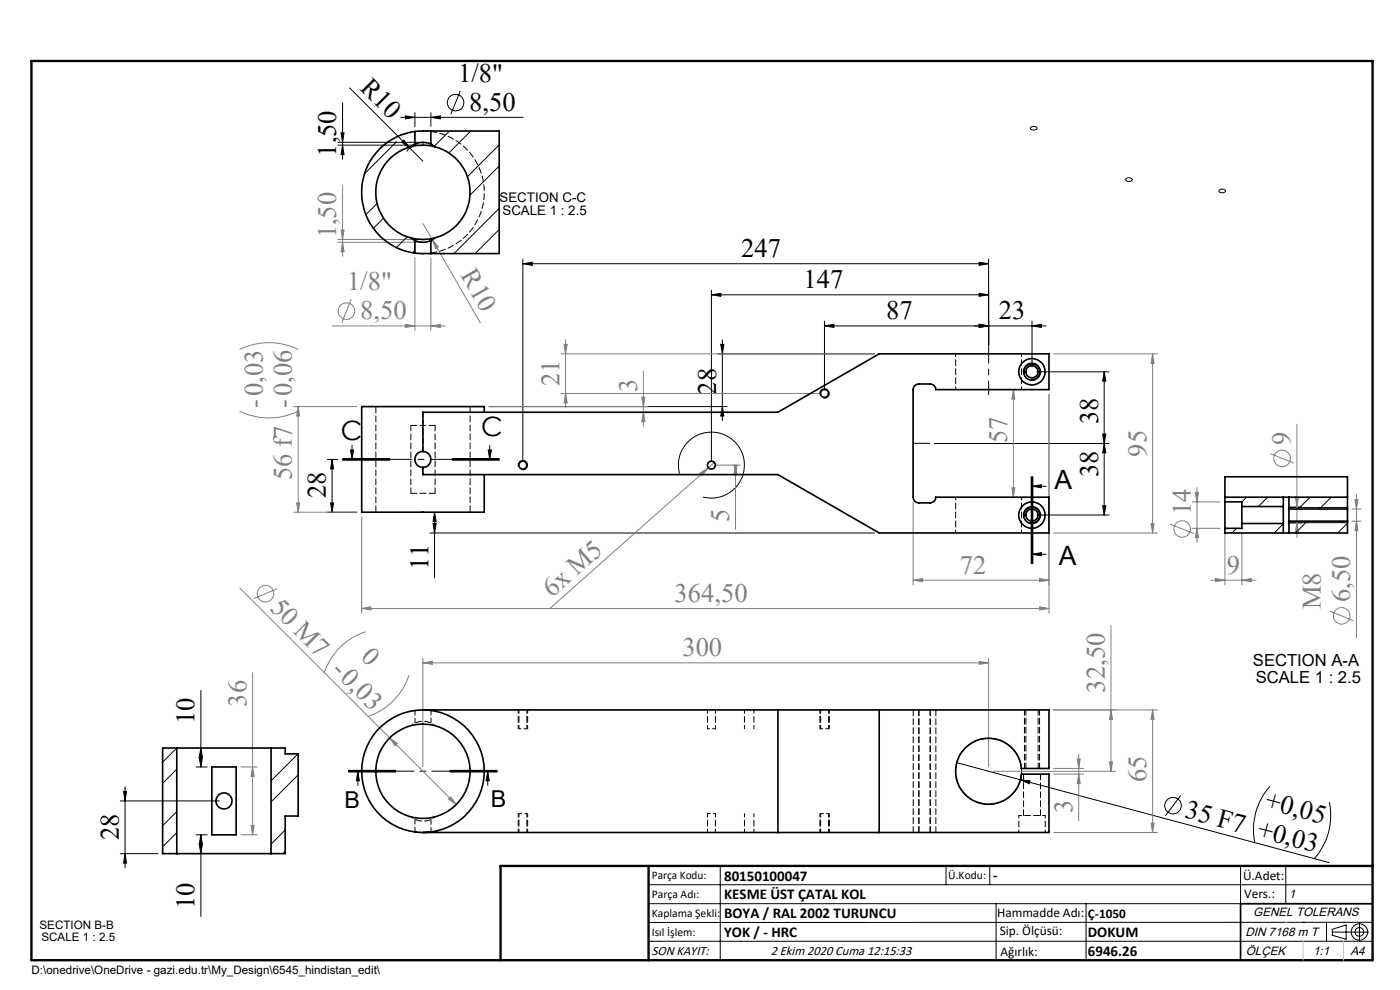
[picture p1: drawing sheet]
<svg xmlns="http://www.w3.org/2000/svg" width="297mm" height="210mm" viewBox="0 0 297 210" stroke-linecap="round" stroke-linejoin="round" font-family="sans-serif">
<g fill="none" stroke="#808080" stroke-width=".21">
<path d="M72.7 39.3v15.1M71.7 50.8h17M71.7 51.4h17M72.4 48.8h.6l-.3 2zM72.7 51.4l.3 2h-.6zM88 54.7v15.4M89.7 47.4l2 3.5M91.4 54.8v15.3M91.7 50.9l1.3 1.5-.6 .4zM91.7 50.9l10.2 17.6M50.8 74.1a13.7 13.7 0 0 1 12.5 0M70.4 69.1h24"/>
<path d="M74.5 63.5l-2 5M86 68.8l2 .3-2 .4zM91.4 69.1l2-.3v.7zM119 75.1h66.5M119.7 73.1h.6l-.3 2zM120 72.1v14.4M136.5 78.8v11.6M223.5 75.1h22M244.5 75.1l.3 2h-.6zM244.5 75.1v38M50.8 87.2a13.7 13.7 0 0 0 12.5 0M62.3 86.2h13.4"/>
<path d="M63.3 86.2l.3 2.1h-.7zM63.3 86.2v22.4M103.7 86.2h33.8M119 83.5h54.9M120 83.5l.3 2h-.6zM136.1 84.3h.7l-.3 1.9zM136.5 87.4l.3 2.1h-.7zM150.2 99.3l-33.4 29.6M151.7 98l-1.5 1.3M151.9 98.7h5.1M155.7 98.7h.7l-.4 2zM156 98.7l.4 2h-.7z"/>
<path d="M156 98.7v13.6M215 82.6l.3 2.1h-.6zM215 82.6v22.9M222.5 83.7v46.4M269.5 96.2l5 2M275.1 90v24M62.3 108.6h13.4M62.9 106.7h.7l-.3 1.9zM76.7 109.7v20.4M148.4 100.4l1.8-1.1-1.3 1.6zM193.7 106.5v17.6M214.7 103.5h.6l-.3 2z"/>
<path d="M223.5 113.1h22M244.2 111h.6l-.3 2.1zM248.3 111.2l5 2M252.9 106.5h5.9M252.9 112.1h5.9M253.6 104.4h.6l-.3 2.1zM253.9 112.1l.3 1.9h-.6zM253.9 103.5v11.6M259.9 113.1v11M263.5 113.1v11M273.3 107.4h2.8M273.3 111h2.8"/>
<path d="M274.8 105.5h.6l-.3 1.9zM275.1 111l.3 2.1h-.6zM286.8 108h1.9M286.8 110.6h1.9M287.4 106h.7l-.3 2zM287.8 110.6l.3 2h-.7zM287.8 104.9v30.4M50.9 124.8l31.8 31.7M58.8 124.9l-5 2.1M76.7 129.1l2-.4v.7zM76.7 129.1h145.8M77.5 134a13.8 13.8 0 0 0-8.7 8.8"/>
<path d="M89.7 139.6v23M193.7 123.1l2-.4v.7zM193.7 123.1h28.8M209.7 139.6v23M220.5 122.7l2 .4-2 .3zM220.5 128.7l2 .4-2 .3zM235.7 132.7v30.9M256.9 123.1h9.6M257.8 122.7l2.1 .4-2.1 .3zM263.5 123.1l1.9-.4v.7zM282.1 129.6l5 2M53.6 142.7v34.4"/>
<path d="M82.7 156.5l1.6 1.2-.5 .5zM82.7 156.5l14.1 14.2M86.8 143.2a14.1 14.1 0 0 1-8.8 8.8M89.7 140.6l2-.3v.6zM89.7 140.6h120M207.7 140.3l2 .3-2 .3zM223.5 150.6h22M235.7 150.6l.3 2h-.6zM244.5 150.6l.3 2h-.6zM244.5 150.6v26M51.1 177.1h3.5M51.1 162.7h3.5"/>
<path d="M53.3 175.1h.6l-.3 2zM53.6 162.7l.3 2h-.6zM95.1 169.5l.5-.5 1.2 1.7zM210.7 163.6h26M223.5 176.6h22M223.5 163h6.4M223.5 164.2h6.4M228.5 161h.7l-.4 2zM228.8 164.2l.4 2h-.7zM228.8 160v14.1M235.4 161.6h.6l-.3 2zM244.2 174.6h.6l-.3 2z"/>
<circle cx="73.5" cy="66" r="1.75"/>
<circle cx="272" cy="97.2" r="1.75"/>
<circle cx="250.8" cy="112.2" r="1.76"/>
<circle cx="56.3" cy="125.9" r="1.76"/>
<circle cx="284.6" cy="130.6" r="1.74"/>
</g>
<g fill="none" stroke="#000" stroke-width=".21">
<path d="M74.2 18.7l15.5 15.5M97.6 19.3l-2 5M71.7 30.8h17M71.7 30.2h17M72.4 28.2h.6l-.3 2zM72.7 30.8l.3 2h-.6zM72.7 21.8v12M85 24.9h26M85.7 29.7l1.2 1.7-1.7-1.2zM86 24.6l2 .3-2 .3zM87.2 31.1l-.9 1M88 23.9v3"/>
<path d="M91.4 24.9l2-.3v.6zM91.4 23.9v2.9M218.8 26.9l.5-.1a.63 .63 0 0 1 .7 .4 .87 .87 0 0 1-1.4 0zM238.8 38l.7-.3 .5 .1 .2 .3a.84 .84 0 0 1-1.4 0zM110.9 55.9l2-.3v.7zM110.9 55v42.7M110.9 55.9h98.8M207.7 55.6l2 .3-2 .4zM209.7 55v19.1M258.6 40.3l.7-.2 .5 .1 .2 .3a.84 .84 0 0 1-1.4 0zM150.9 62.5l2-.3v.7zM150.9 61.6v36.1"/>
<path d="M150.9 62.5h58.8M152.2 75.1h33.3M152.9 73.1h.7l-.4 2zM153.2 72.1v17.1M174.9 69.1l2-.3v.7zM174.9 68.1v14.4M174.9 69.1h47M207.7 68.8l2 .3-2 .4zM207.7 62.2l2 .3-2 .4zM217.4 79.3a1.59 1.59 0 0 1 1.4-2 1.59 1.59 0 0 1 1.7 1.7 1.59 1.59 0 0 1-2 1.4M218.9 69.1l2-.3v.7zM218.9 68.1v9.7"/>
<path d="M219.9 78.9h15.4M234.2 78.9l.4 1.9h-.7zM234.2 78.9v30.3M69.5 97.5h2.2M70.4 97.5l.4 2h-.7zM70.4 97.5v11.1M72.7 97.4h10M72.7 97.6h10M72.7 97.3h10M74.4 95.5h.6l-.3 2zM74.7 94.5v3M95.9 97.4h10"/>
<path d="M95.9 97.6h10M95.9 97.3h10M103.6 95.5h.6l-.3 2zM103.7 86.2h50.5M103.9 94.5v3M110 98.9a.99 .99 0 0 1 .8-1.2 .99 .99 0 0 1 1.1 1 .99 .99 0 0 1-1.2 .9M153.2 86.2l.4 2.1h-.7zM174 83.7a.99 .99 0 0 1 .8-1.2 .99 .99 0 0 1 1.1 1 .99 .99 0 0 1-1.2 .9M233.9 92.1h.7l-.4 2zM234.2 94.1l.4 2h-.7zM235.3 94.1h-37M69.5 108.6h6.2"/>
<path d="M70.1 106.7h.7l-.4 1.9zM91.2 113.1h94.3M91.9 111h.6l-.3 2.1zM92.2 108.6l.3 2.1h-.6zM92.2 108.6v14M144.1 100.5a7 7 0 0 1 6.2-8.8 7 7 0 0 1 7.6 7.6 7 7 0 0 1-8.8 6.1M217.4 109.7a1.6 1.6 0 0 1 1.4-2 1.6 1.6 0 0 1 1.7 1.7 1.6 1.6 0 0 1-2 1.4M218.8 101.1v18.4M218.9 103.1l2-.3v.7zM218.9 117.6l2-.4v.7zM218.9 103.1h3M218.9 117.6h3"/>
<path d="M218.9 101.1v18.4M219.1 110.3v9.2zM219.1 101.1v9.2M219.9 109.2h15.4M233.9 107.3h.7l-.4 1.9zM273.4 110.9h12.5M273.4 107.7h12.5M42.6 146.5v16.2M42.6 158.7l.3 2h-.6zM25.5 169.9h21M26.2 167.9h.6l-.3 2zM26.5 166.9v17.2"/>
<path d="M41.6 162.7h2.4M41.6 177.1h2.4M42.3 160.7h.6l-.3 2zM42.3 179.1h.6l-.3 2zM42.6 177.1v17.3M42.6 177.1l.3 2h-.6zM73.9 163.6h10M73.9 163.8h10M73.9 163.4h10M75.9 163.6l.3 2h-.6zM75.9 163.6v3M95.5 163.4h10z"/>
<path d="M95.5 163.6h10M95.5 163.8h10M103.5 163.6l.3 2h-.7zM103.5 163.6v3M203 161.8l13.5 3.6M216.5 165.4l2 .2-.2 .7zM216.5 165.4l65.5 17.6M250.5 168.7l-3.3 4.4M269.4 166.8a13.8 13.8 0 0 0-3.2 12M282 170.2a13.8 13.8 0 0 1-3.2 12M25.5 181.1h8M26.5 181.1l.3 2h-.6z"/>
<path d="M137.6 187.7h153.6M137.6 191.7h153.6M137.6 199.7h153.6M152.8 183.7v20M200.7 183.7v4M210 183.7v4M211.3 191.7v12M230.4 191.7v12M263.2 183.7v20M272.8 183.7v8M276.4 195.6h.1M281.4 195.6v4.1"/>
<path d="M282.6 197.7h7.8M282.6 197.1l3-.9v3l-3-.8zM285 195.6h.1M288.4 195.8v3.8M291.2 195.6l-153.6 .1"/>
<circle cx="96.6" cy="21.8" r="1.75"/>
<circle cx="209.7" cy="163.6" r="7"/>
<circle cx="248.8" cy="170.9" r="1.76"/>
<circle cx="288.4" cy="197.7" r="1.74"/>
<circle cx="288.4" cy="197.7" r=".93"/>
</g>
<path d="M285.9 107.7v3.2M106.2 203.7h185" fill="none" stroke="#000" stroke-width=".25"/>
<path d="M217.3 150.6v12.4M220.5 163v-12.4" fill="none" stroke="#000" stroke-width=".21" stroke-dasharray="1.3 .6" stroke-dashoffset=".1"/>
<path d="M109.9 150.6v4M111.9 154.6v-4M157.9 150.6v4M159.9 154.6v-4M173.9 150.6v4M175.9 154.6v-4M109.9 172.6v4M111.9 176.6v-4M157.9 172.6v4M159.9 176.6v-4M173.9 172.6v4M175.9 176.6v-4" fill="none" stroke="#000" stroke-width=".21" stroke-dasharray="1.3 .6" stroke-dashoffset=".5"/>
<path d="M73.9 163.6h31.6" fill="none" stroke="#000" stroke-width=".21" stroke-dasharray="6.3 1.3 1.3 1.3" stroke-dashoffset="2.6"/>
<path d="M218.9 101.1v18.4" fill="none" stroke="#000" stroke-width=".21" stroke-dasharray="6.3 1.3 1.3 1.3" stroke-dashoffset="-1"/>
<path d="M72.7 97.4h33.2" fill="none" stroke="#000" stroke-width=".21" stroke-dasharray="6.3 1.3 1.3 1.3" stroke-dashoffset="1.8"/>
<path d="M89.7 30.8v-.6M193.7 94h3.6" fill="none" stroke="#000" stroke-width=".21" stroke-dasharray="15.2 1.3 1.3 1.3"/>
<path d="M209.7 83.7v-9.6" fill="none" stroke="#000" stroke-width=".21" stroke-dasharray="15.2 1.3 1.3 1.3" stroke-dashoffset="12.3"/>
<path d="M291.2 191.7h-28v12" fill="none" stroke="#000" stroke-width=".35"/>
<path d="M6.7 12.9h284.5v190.8h-284.5zM137.6 183.7v20M291.2 183.7h-185v20" fill="none" stroke="#000" stroke-width=".5"/>
<path d="M89.7 50.8v.6M272.8 195.6h.1M276.4 199.7v4M285 199.7v4" fill="none" stroke="#c0c0c0" stroke-width=".21"/>
<g fill="#000">
<path d="M216.5 165.4l2 .2-.2 .7z"/>
<path d="M72.7 30.8l.3 2h-.6zM72.4 28.2h.6l-.3 2z"/>
<path d="M174.9 69.1l2-.3v.7zM207.7 68.8l2 .3-2 .4zM150.9 62.5l2-.3v.7zM207.7 62.2l2 .3-2 .4zM110.9 55.9l2-.3v.7zM207.7 55.6l2 .3-2 .4z"/>
<path d="M70.4 97.5l.4 2h-.7zM70.1 106.7h.7l-.4 1.9zM234.2 78.9l.4 1.9h-.7zM233.9 92.1h.7l-.4 2z"/>
<path d="M74.4 95.5h.6l-.3 2zM103.6 95.5h.6l-.3 2z"/>
<path d="M218.9 103.1l2-.3v.7zM218.9 117.6l2-.4v.7z"/>
<path d="M233.9 107.3h.7l-.4 1.9zM234.2 94.1l.4 2h-.7z"/>
<path d="M75.9 163.6l.3 2h-.6zM103.5 163.6l.3 2h-.7z"/>
</g>
<path d="M72.4 48.8h.6l-.3 2zM72.7 51.4l.3 2h-.6z" fill="#808080"/>
<g fill="#000">
<path d="M85.7 29.7l1.2 1.7-1.7-1.2z"/>
<path d="M86 24.6l2 .3-2 .3zM91.4 24.9l2-.3v.6z"/>
<path d="M207.7 68.8l2 .3-2 .4zM218.9 69.1l2-.3v.7z"/>
<path d="M153.2 86.2l.4 2.1h-.7zM152.9 73.1h.7l-.4 2z"/>
<path d="M91.9 111h.6l-.3 2.1zM92.2 108.6l.3 2.1h-.6z"/>
<path d="M42.3 160.7h.6l-.3 2zM42.6 158.7l.3 2h-.6z"/>
<path d="M42.6 177.1l.3 2h-.6zM42.3 179.1h.6l-.3 2zM26.2 167.9h.6l-.3 2zM26.5 181.1l.3 2h-.6z"/>
</g>
<g fill="#808080">
<path d="M148.4 100.4l1.8-1.1-1.3 1.6z"/>
<path d="M91.7 50.9l1.3 1.5-.6 .4z"/>
<path d="M95.6 169l-.5 .5 1.7 1.2zM82.7 156.5l1.1 1.7 .5-.5z"/>
<path d="M207.7 140.3l2 .3-2 .3zM89.7 140.6l2-.3v.6z"/>
<path d="M76.7 129.1l2-.4v.7zM220.5 128.7l2 .4-2 .3z"/>
<path d="M193.7 123.1l2-.4v.7zM220.5 122.7l2 .4-2 .3z"/>
<path d="M257.8 122.7l2.1 .4-2.1 .3zM263.5 123.1l1.9-.4v.7z"/>
<path d="M86 68.8l2 .3-2 .4zM91.4 69.1l2-.3v.7z"/>
<path d="M235.4 161.6h.6l-.3 2zM235.7 150.6l.3 2h-.6z"/>
<path d="M62.9 106.7h.7l-.3 1.9zM63.3 86.2l.3 2.1h-.7zM53.3 175.1h.6l-.3 2zM53.6 162.7l.3 2h-.6z"/>
<path d="M120 83.5l.3 2h-.6zM119.7 73.1h.6l-.3 2z"/>
<path d="M244.5 150.6l.3 2h-.6zM244.2 174.6h.6l-.3 2zM228.5 161h.7l-.4 2zM228.8 164.2l.4 2h-.7z"/>
<path d="M274.8 105.5h.6l-.3 1.9zM275.1 111l.3 2.1h-.6z"/>
<path d="M215 82.6l.3 2.1h-.6zM214.7 103.5h.6l-.3 2zM287.4 106h.7l-.3 2zM287.8 110.6l.3 2h-.7z"/>
<path d="M136.1 84.3h.7l-.3 1.9zM136.5 87.4l.3 2.1h-.7zM244.5 75.1l.3 2h-.6zM244.2 111h.6l-.3 2.1zM156 98.7l.4 2h-.7zM155.7 98.7h.7l-.4 2zM253.6 104.4h.6l-.3 2.1zM253.9 112.1l.3 1.9h-.6z"/>
</g>
<g fill="none" stroke="#000" stroke-width=".35">
<path d="M87.1 31.1a10 10 0 0 0-7.4 9.7 10 10 0 0 0 7.4 9.6M87.1 31.1a9.6 9.6 0 0 1 5.2 0M88 30.6a3.9 3.9 0 0 1 3.4 0M88 27.9a13 13 0 0 0-11.3 12.9 13 13 0 0 0 11.3 12.9M88 30.6l-.9 .5M88 27.9v2.7M91.4 27.8l-3.4 .1M91.4 30.6l.9 .5M91.4 27.8v2.8M91.4 27.8h14.5v26h-14.5M92.3 31.1a10 10 0 0 1 7.4 9.7 10 10 0 0 1-7.4 9.6M87.1 50.4l.9 .6"/>
<path d="M87.1 50.4a9.6 9.6 0 0 0 5.2 0M88 53.7l3.4 .1M88 51a3.9 3.9 0 0 0 3.4 0M88 51v2.7M91.4 51v2.8M92.3 50.4l-.9 .6M89.7 95.8v-8.4h75.3l21.5-12.3h36v7.5h-24a1.2 1.2 0 0 0-1.2-1.2h-2.4a1.2 1.2 0 0 0-1.2 1.2v22.9a1.2 1.2 0 0 0 1.2 1.2h2.4a1.2 1.2 0 0 0 1.2-1.2h24v7.6h-36l-21.5-12.4h-75.3v-1.5M89.7 95.8a1.69 1.69 0 0 1 1.7 1.7 1.69 1.69 0 0 1-1.7 1.7M89.7 95.8a1.69 1.69 0 0 0-1.7 1.7 1.69 1.69 0 0 0 1.7 1.7M102.7 87.4v-1.2h-26v22.4h26v-7.9M259.9 106.5v5.6M259.9 105.5h12.3"/>
<path d="M259.9 112.1v1h12.3M259.9 106.5v-5.4h26v6.9M259.9 106.5h3.6v.9M263.5 107.4v3.6M263.5 107.4h8.7M263.5 111h8.7M263.5 111v1.1h-3.6M272.2 107.4v3.6M272.2 105.5h1.2M272.2 113.1h1.2M272.2 105.5v1.9M272.2 111v2.1"/>
<path d="M273.4 108v2.6M273.4 105.5h12.5M273.4 108h12.5M273.4 110.6h12.5M273.4 105.5v2.5M273.4 110.6v2.5M285.9 108v2.6M285.9 110.6v2.5h-12.5M37.5 158.7h20M37.5 158.7h-3v22.4h3M37.5 158.7v22.4M57.5 158.7h3v1.2h2.8v13.2h-2.8v8h-3"/>
<path d="M57.5 158.7v22.4M89.7 150.6h132.8v12.4h-5.8a7 7 0 0 0-10.7-5.3 7 7 0 0 0 0 11.9 7 7 0 0 0 10.7-5.4h5.8v12.4h-132.8M165 150.6v26M186.5 150.6v26M44.9 162.7h5.2v14.4h-5.2zM88 176.5h.1M37.5 181.1h20"/>
<circle cx="218.9" cy="78.9" r="2.81"/>
<circle cx="218.9" cy="78.9" r="1.29"/>
<circle cx="218.9" cy="78.9" r="1.81"/>
<circle cx="110.9" cy="98.7" r=".84"/>
<circle cx="150.9" cy="98.7" r=".84"/>
<circle cx="174.9" cy="83.5" r=".84"/>
<circle cx="218.9" cy="109.3" r="1.28"/>
<circle cx="218.9" cy="109.3" r="2.8"/>
<circle cx="218.9" cy="109.3" r="1.81"/>
<circle cx="47.5" cy="169.9" r="1.7"/>
<circle cx="89.7" cy="163.6" r="10"/>
<circle cx="89.7" cy="163.6" r="13"/>
</g>
<path d="M89.7 99.1v1.5M110.1 154.6h1.7M150.1 154.6h1.7M174.1 154.6h1.7M111.8 172.6h-1.7M151.8 172.6h-1.7M175.8 172.6h-1.7" fill="none" stroke="#000" stroke-width=".21" stroke-dasharray="1.3 .6" stroke-dashoffset=".8"/>
<path d="M89.7 87.4v8.3M88 150.7v2.7M88 173.8v2.7" fill="none" stroke="#000" stroke-width=".21" stroke-dasharray="1.3 .6" stroke-dashoffset=".3"/>
<path d="M88 97.4v.1M88 97.3v.1M89.6 99.1h.2M89.8 95.7h-.1M92.3 90.2h-5.1M92.3 104.6h-5.1M193.7 150.6v26M194.9 150.6v26M197.3 150.6v26M198.5 150.6v26M217.1 164.2v8.8M220.7 173v-8.8" fill="none" stroke="#000" stroke-width=".21" stroke-dasharray="1.3 .6"/>
<path d="M87.2 90.2v14.4M92.3 104.6v-14.4M217.6 150.6v12.4M220.2 163v-12.4" fill="none" stroke="#000" stroke-width=".21" stroke-dasharray="1.3 .6" stroke-dashoffset=".1"/>
<path d="M202.7 75v7.6M216.7 82.6v-7.6M202.7 105.4v7.6M216.7 113v-7.6" fill="none" stroke="#000" stroke-width=".21" stroke-dasharray="1.3 .6" stroke-dashoffset=".6"/>
<path d="M79.7 86.2v22.4M99.7 108.6v-22.4" fill="none" stroke="#000" stroke-width=".21" stroke-dasharray="1.3 .6" stroke-dashoffset="-.1"/>
<path d="M92.3 153.9a4 4 0 0 0-5.1 0M92.3 173.3a4 4 0 0 1-5.1 0M216.1 173v3.6M221.7 173h-5.6M221.7 176.6v-3.6" fill="none" stroke="#000" stroke-width=".21" stroke-dasharray="1.3 .6" stroke-dashoffset=".7"/>
<path d="M110.1 150.6v4M111.8 154.6v-4M150.1 150.6v4M151.8 154.6v-4M174.1 150.6v4M175.8 154.6v-4M110.1 172.6v4M111.8 176.6v-4M150.1 172.6v4M151.8 176.6v-4M174.1 172.6v4M175.8 176.6v-4" fill="none" stroke="#000" stroke-width=".21" stroke-dasharray="1.3 .6" stroke-dashoffset=".5"/>
<path d="M89.7 53.8a13 13 0 0 0 13-13 13 13 0 0 0-13-13M91.4 153.4v-2.8M91.4 176.6v-2.8" fill="none" stroke="#000" stroke-width=".21" stroke-dasharray="1.3 .6" stroke-dashoffset=".2"/>
<g fill="none" stroke="#000" stroke-width=".21">
<path d="M84.1 30.1l-6.8 6.8M85.8 28.4l-.2 .2M95.4 27.8l-3.3 3.2M99.9 27.8l-4.7 4.6M105.9 30.7l-6.7 6.8M105.9 35.2l-6.2 6.2M80 43.2l-2.4 2.3M81.4 46.3l-2.2 2.1M86.4 50.2l-2.3 2.3M88 53.1l-.5 .5M105.8 44.3l-9.5 9.5M105.9 48.7l-5.1 5.1"/>
<path d="M262.3 112.1l-1 1M264.4 105.5l-.9 1M268.9 105.5l-2 1.9M272.2 111.1l-1.9 2M277.3 110.6l-2.5 2.5M277.9 105.5l-2.5 2.5M282.4 105.5l-2.5 2.5M285.9 111l-2.1 2.1M37.5 158.7l-3 3M63.2 159.9l-5.7 5.7M37.5 172.1l-3 3M37.5 163.2l-3 2.9"/>
<path d="M37.5 176.6l-3 3M60.5 176.1l-3 3M63.3 164.4l-5.8 5.7M60.5 180.6l-.5 .5"/>
</g>
<g font-size="5.6">
<text x="97.2" y="17.3">1/8&quot;</text>
<text x="76.2" y="18.8" transform="rotate(45 76.2 18.8)">R10</text>
<text x="99.5" y="23.5">8,50</text>
<text x="71.3" y="33.3" transform="rotate(-90 71.3 33.3)">1,50</text>
<text x="157.2" y="54.6">247</text>
<text x="170.4" y="61.2">147</text>
<text x="188" y="67.8">87</text>
<text x="211.9" y="67.8">23</text>
<text x="151.9" y="83.7" transform="rotate(-90 151.9 83.7)">28</text>
<text x="232.9" y="90" transform="rotate(-90 232.9 90)">38</text>
<text x="72.3" y="93.4">C</text>
<text x="102.1" y="92.5">C</text>
<text x="232.9" y="101.2" transform="rotate(-90 232.9 101.2)">38</text>
<text x="69.1" y="105.7" transform="rotate(-90 69.1 105.7)">28</text>
<text x="223.7" y="103.7">A</text>
<text x="224.6" y="119.9">A</text>
<text x="90.9" y="121" transform="rotate(-90 90.9 121)">11</text>
<text x="41.3" y="153.7" transform="rotate(-90 41.3 153.7)">10</text>
<text x="251.2" y="173.3" transform="rotate(15 251.2 173.3)">35 F7 +0,03</text>
<text x="268.2" y="171.5" transform="rotate(15 268.2 171.5)">+0,05</text>
<text x="25.2" y="178.2" transform="rotate(-90 25.2 178.2)">28</text>
<text x="41.3" y="192.8" transform="rotate(-90 41.3 192.8)">10</text>
</g>
<g font-size="5.6" fill="#808080">
<text x="71.3" y="50.6" transform="rotate(-90 71.3 50.6)">1,50</text>
<text x="97.6" y="58.4" transform="rotate(60 97.6 58.4)">R10</text>
<text x="73.6" y="61.5">1/8&quot;</text>
<text x="76.4" y="67.8">8,50</text>
<text x="118.7" y="81.9" transform="rotate(-90 118.7 81.9)">21</text>
<text x="135.2" y="83.1" transform="rotate(-90 135.2 83.1)">3</text>
<text x="55.7" y="86.5" transform="rotate(-90 55.7 86.5)">-0,03</text>
<text x="213.7" y="94" transform="rotate(-90 213.7 94)">57</text>
<text x="273.8" y="94.4" transform="rotate(-90 273.8 94.4)">9</text>
<text x="61.9" y="101.9" transform="rotate(-90 61.9 101.9)">56 f7 -0,06</text>
<text x="243.2" y="96.8" transform="rotate(-90 243.2 96.8)">95</text>
<text x="154.7" y="110.7" transform="rotate(-90 154.7 110.7)">5</text>
<text x="252.6" y="109.3" transform="rotate(-90 252.6 109.3)">14</text>
<text x="203.7" y="121.7">72</text>
<text x="260.3" y="121.7">9</text>
<text x="57.1" y="129.2" transform="rotate(45 57.1 129.2)">50 M7 -0,03</text>
<text x="117.1" y="126.9" transform="rotate(-42 117.1 126.9)">6x M5</text>
<text x="143.1" y="127.7">364,50</text>
<text x="280.2" y="129.3" transform="rotate(-90 280.2 129.3)">M8</text>
<text x="286.4" y="127.7" transform="rotate(-90 286.4 127.7)">6,50</text>
<text x="76.4" y="139.7" transform="rotate(45 76.4 139.7)">0</text>
<text x="144.8" y="139.2">300</text>
<text x="52.3" y="149.9" transform="rotate(-90 52.3 149.9)">36</text>
<text x="234.4" y="146.9" transform="rotate(-90 234.4 146.9)">32,50</text>
<text x="243.2" y="165.9" transform="rotate(-90 243.2 165.9)">65</text>
<text x="227.5" y="172.5" transform="rotate(-90 227.5 172.5)">3</text>
</g>
<g font-size="4.9">
<text x="73.1" y="171.3">B</text>
<text x="104.1" y="171.2">B</text>
</g>
<g font-size="3.5">
<text x="265.8" y="141.3">SECTION A-A</text>
<text x="266.4" y="144.8">SCALE 1 : 2.5</text>
</g>
<g font-size="3.2">
<text x="153.6" y="186.8">80150100047</text>
<text x="153.6" y="190.8">KESME ÜST ÇATAL KOL</text>
<text x="210.7" y="186.6">-</text>
<text x="153.6" y="194.8">BOYA / RAL 2002 TURUNCU</text>
<text x="153.6" y="198.8">YOK / - HRC</text>
<text x="230.8" y="198.7">DOKUM</text>
<text x="230.8" y="202.8">6946.26</text>
</g>
<g font-size="2.8">
<text x="106" y="42.8">SECTION C-C</text>
<text x="106.6" y="45.6">SCALE 1 : 2.5</text>
<text x="263.7" y="186.7">Ü.Adet:</text>
<text x="263.9" y="190.5">Vers.:</text>
<text x="211.5" y="194.5">Hammadde Adı:</text>
<text x="230.8" y="194.7">Ç-1050</text>
<text x="138.3" y="202.6">SON KAYIT:</text>
<text x="163.5" y="202.6">2 Ekim 2020 Cuma 12:15:33</text>
<text x="212.1" y="198.4">Sip. Ölçüsü:</text>
<text x="212.2" y="202.7">Ağırlık:</text>
</g>
<g font-size="2.6">
<text x="273.4" y="190.4">1</text>
<text x="265.9" y="194.4">GENEL TOLERANS</text>
<text x="264.2" y="198.5">DIN 7168 m T</text>
<text x="264.3" y="202.6">ÖLÇEK</text>
<text x="278.5" y="202.6">1:1</text>
<text x="286.5" y="202.6">A4</text>
</g>
<g font-size="2.5">
<text x="138.3" y="186.4">Parça Kodu:</text>
<text x="138.3" y="190.5">Parça Adı:</text>
<text x="201.2" y="186.5">Ü.Kodu:</text>
<text x="8.4" y="197.1">SECTION B-B</text>
<text x="138.3" y="194.5">Kaplama Şekli:</text>
<text x="8.8" y="199.5">SCALE 1 : 2.5</text>
<text x="138.3" y="198.6">Isıl İşlem:</text>
<text x="6.7" y="206.7">D:\onedrive\OneDrive - gazi.edu.tr\My_Design\6545_hindistan_edit\</text>
</g>
</svg>
